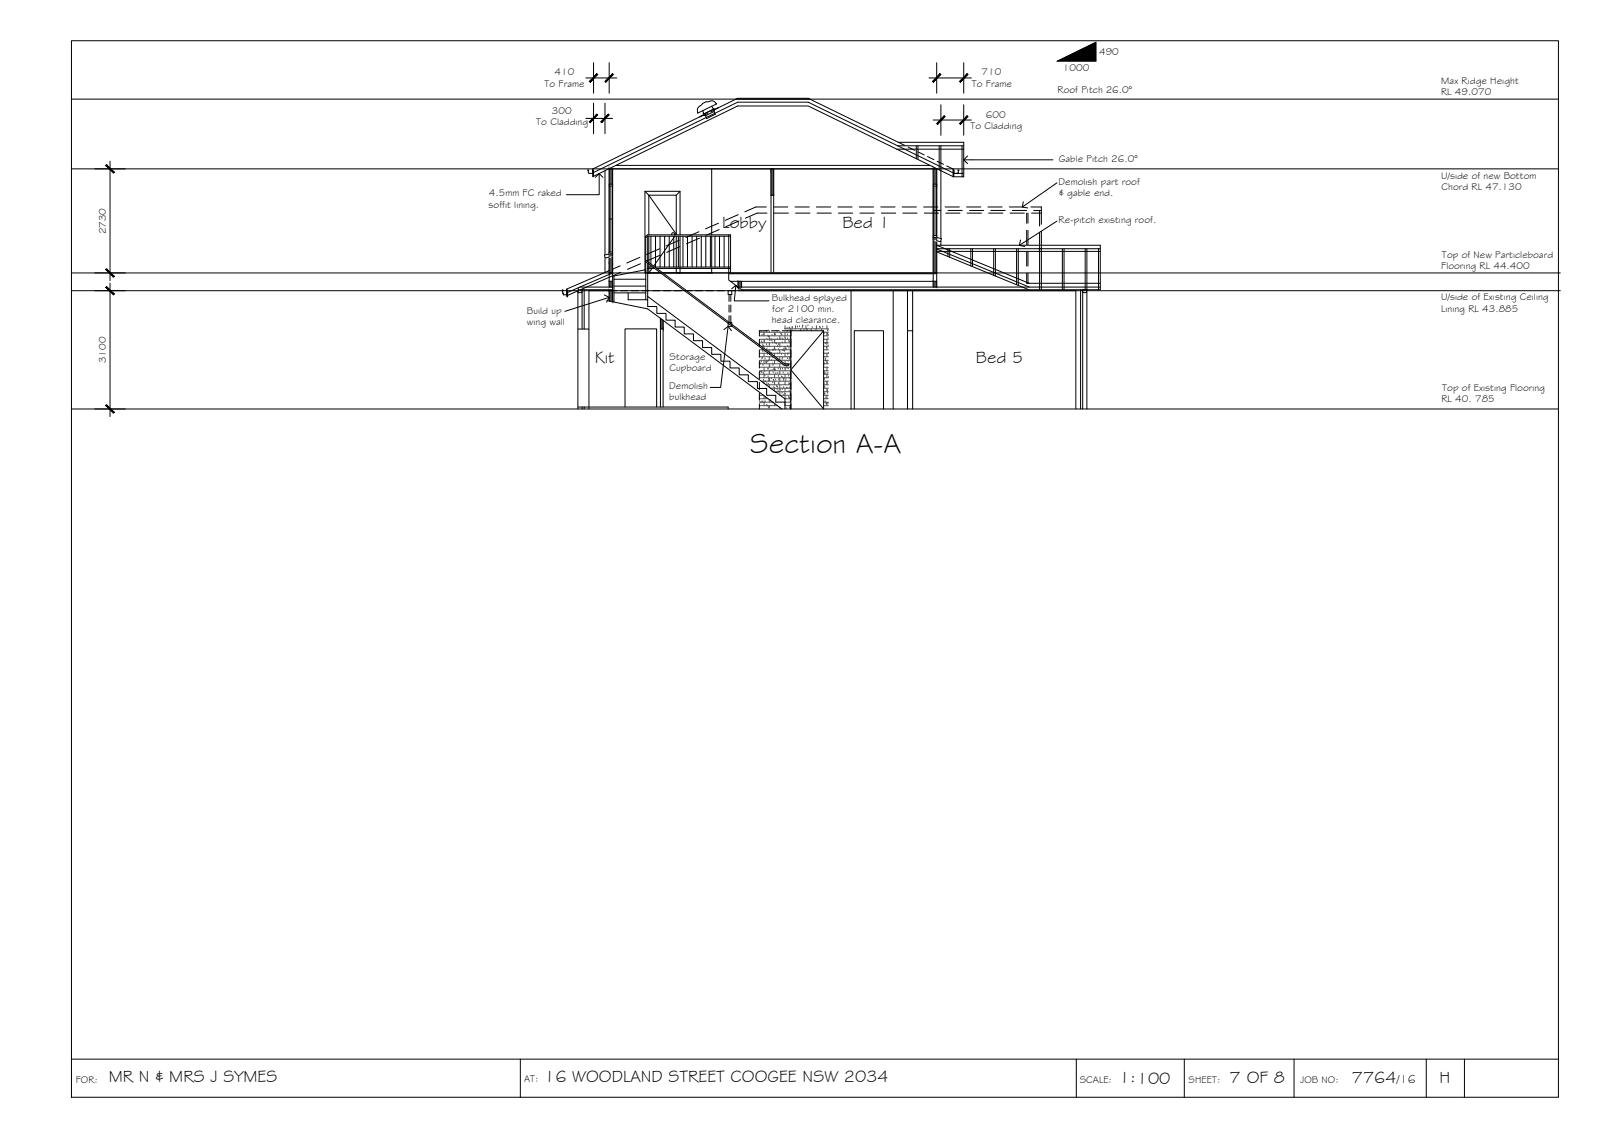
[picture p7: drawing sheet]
<svg xmlns="http://www.w3.org/2000/svg" width="420mm" height="297mm" viewBox="0 0 420 297" stroke-linecap="round" stroke-linejoin="round" font-family="sans-serif">
<!-- layer: MASK -->
<g fill="#fff" stroke="#fff" stroke-width=".26">
<path d="M169.9 61.9h.3v6.7z"/>
<path d="M169.9 69l.3 .2h-.3z"/>
<path d="M170.2 69.2l1 .8h-1z"/>
<path d="M245.7 62.3l1.2 .2h-1.2z"/>
<path d="M245.7 62.5h1.2l-1.2 .6z"/>
<path d="M158.5 66.9l1.3-.3v.3z"/>
<path d="M158.5 66.9h1.3v.5z"/>
<path d="M186.5 26.5h.3z"/>
<path d="M185.8 26.7h.1z"/>
<path d="M185.2 26.7h.3z"/>
<path d="M187.5 27.3l.1-.1z"/>
<path d="M183.9 27.7h.2z"/>
<path d="M183.8 27.7h.1z"/>
<path d="M183.7 27.8l.1-.1z"/>
<path d="M186.4 27.8h.1z"/>
<path d="M184.6 27.9h.2z"/>
<path d="M186.2 27.9h.1z"/>
<path d="M185.4 28.3l.2-.1z"/>
<path d="M185.3 28.4l.1-.1z"/>
<path d="M187 28.6h.3z"/>
<path d="M183 29.6h.2z"/>
<path d="M184.4 29.8h.3z"/>
<path d="M184.7 29.8h.4z"/>
<path d="M169.1 50.2l9.3 1v-1zM169.1 50.2l9.3 1h-9.3z"/>
<path d="M177.4 51.2l1 10.4v-10.4zM177.4 51.2l1 10.4h-1z"/>
<path d="M169.1 51.2l1.1 10.4v-10.4zM169.1 51.2l1.1 10.4h-1.1z"/>
<path d="M169.1 61.6l.3 .3 .4-.3zM169.1 61.6l.3 .3h-.3z"/>
<path d="M169.9 61.9v6.7h.3zM169.9 68.6h.3v.2z"/>
<path d="M177.4 61.9l1 8.1v-8.1zM177.4 61.9l1 8.1h-1z"/>
<path d="M169.9 69.2l.3 .8v-.8zM169.9 69.2l.3 .8h-.3z"/>
<path d="M177.4 70.4l1 1.2v-1.2zM177.4 70.4l1 1.2h-1z"/>
<path d="M169.9 70.4l.3 1.2v-1.2zM169.9 70.4l.3 1.2h-.3z"/>
<path d="M169.1 61.9l.3 9.7v-9.7zM169.1 61.9l.3 9.7h-.3z"/>
<path d="M170.2 51.2l7.2 10.4v-10.4zM170.2 51.2l7.2 10.4h-7.2z"/>
<path d="M170.2 61.9l7.2 6.9v-6.9zM170.2 61.9l7.2 6.9h-7.2z"/>
<path d="M170.2 68.8l7.2 1.2v-1.2zM170.2 68.8l7.2 1.2h-5.6z"/>
<path d="M172.3 70.4l5.1 1.2v-1.2zM172.3 70.4l5.1 1.2h-3.5z"/>
<path d="M170.2 70.4l3.1 1.2-1.6-1.2zM170.2 70.4l3.1 1.2h-3.1z"/>
<path d="M245.7 63.1l1.2-.6-.1 .6zM245.7 63.1l1 .3 .1-.3z"/>
<path d="M158.5 66.9l.2 .5h1.1zM158.7 67.4h1.1l-1.1 .3z"/>
<path d="M186.5 26.5h.5zM186.4 26.5h.6z"/>
<path d="M186.4 26.5h.7zM186.3 26.5h.8z"/>
<path d="M186.3 26.5h.9zM186.2 26.5h1z"/>
<path d="M186.2 26.5l1.1 .1zM186.1 26.6h1.2z"/>
<path d="M186.1 26.6h1.3zM186 26.6h1.4zM185.9 26.6h.2z"/>
<path d="M186 26.6l1.4 .1zM185.9 26.7h1.5z"/>
<path d="M185.8 26.7h.1zM185.8 26.7h.1z"/>
<path d="M185.8 26.7h.1zM185.5 26.7h.4z"/>
<path d="M185.9 26.7h1.6zM185.9 26.7h1.6z"/>
<path d="M185.2 26.7h.7zM185.1 26.7h.8z"/>
<path d="M185.9 26.7l1.6 .1zM185.9 26.7l1.6 .1z"/>
<path d="M185.1 26.7h.8zM185 26.8h.8z"/>
<path d="M185.8 26.8h1.7zM185.8 26.8h1.7z"/>
<path d="M185.8 26.8l1.8 .1zM185.8 26.8l1.8 .1z"/>
<path d="M185 26.8h.8zM184.9 26.9h.9z"/>
<path d="M185.8 26.9h1.8zM185.7 26.9h1.9z"/>
<path d="M184.9 26.9h.9zM184.7 26.9h1z"/>
<path d="M185.7 26.9l2 .1zM185.7 26.9l2 .1z"/>
<path d="M184.7 26.9h1zM184.7 27h1z"/>
<path d="M185.7 27h2zM185.7 27h2z"/>
<path d="M184.7 27h1zM184.6 27h1.1z"/>
<path d="M185.7 27h2zM185.7 27h2z"/>
<path d="M184.6 27h1.1zM184.5 27h1.2z"/>
<path d="M185.7 27l2.1 .1zM185.7 27l2.1 .1z"/>
<path d="M184.5 27h1.2zM184.3 27.1h1.3z"/>
<path d="M185.6 27.1h2.2zM185.6 27.1h2.2z"/>
<path d="M184.3 27.1h1.3zM184.3 27.1h1.3z"/>
<path d="M185.6 27.1h2.2zM185.6 27.1h2.2z"/>
<path d="M185.6 27.1h2.2zM185.6 27.1l2.1 .1z"/>
<path d="M184.3 27.1h1.3zM184.3 27.1l1.3 .1z"/>
<path d="M187.8 27.2h.1zM187.7 27.2h.2z"/>
<path d="M187.7 27.2h.2zM187.6 27.3h.2z"/>
<path d="M185.6 27.2h2.1zM185.6 27.2l1.9 .1z"/>
<path d="M184.2 27.2h1.4zM184.2 27.2l1.4 .1z"/>
<path d="M187.6 27.3h.2zM187.5 27.3h.2z"/>
<path d="M185.6 27.3h1.9zM185.6 27.3h1.8z"/>
<path d="M184.2 27.3h1.4zM184.2 27.3h1.4z"/>
<path d="M184.1 27.3l1.5 .1zM184.1 27.3l1.5 .1z"/>
<path d="M185.6 27.3l1.5 .2 .3-.2zM185.6 27.3l1.5 .2h-1.5z"/>
<path d="M184.1 27.4l1.5 .1zM184.1 27.4l1.5 .1h-1.6z"/>
<path d="M187 27.6l.5-.3zM186.9 27.6l.5-.3z"/>
<path d="M185.6 27.5h1.5zM185.4 27.6h1.5z"/>
<path d="M184 27.5h1.6zM183.9 27.6h1.5z"/>
<path d="M186.9 27.6l-.1 .1zM186.7 27.7l.2-.1z"/>
<path d="M185.4 27.6h1.5zM185.2 27.7h1.5z"/>
<path d="M183.9 27.6h1.5zM183.8 27.7h1.4z"/>
<path d="M185.2 27.7h1.5zM185.2 27.7h1.5z"/>
<path d="M184.1 27.7h1.1zM184.1 27.7h1.1z"/>
<path d="M183.8 27.7h.3zM183.8 27.7h.1z"/>
<path d="M185.2 27.7h1.5zM185.1 27.7h1.5z"/>
<path d="M184.1 27.7h1.1zM184.1 27.7h1z"/>
<path d="M183.9 27.7h.4zM183.8 27.7h.5z"/>
<path d="M183.8 27.7h.5zM183.8 27.7h.5z"/>
<path d="M185.1 27.7h1.5zM185.1 27.7h1.5z"/>
<path d="M184.3 27.7h.8zM184.3 27.7h.8z"/>
<path d="M185.1 27.7h1.5zM185 27.8h1.5z"/>
<path d="M184.3 27.7h.8zM184.3 27.7l.7 .1z"/>
<path d="M183.8 27.7l.6 .1zM183.7 27.8h.7z"/>
<path d="M185 27.8h1.5zM185 27.8h1.5z"/>
<path d="M183.7 27.8h.7zM183.6 27.8h.8z"/>
<path d="M184.4 27.8h.6zM184.4 27.8h.6z"/>
<path d="M185 27.8h1.5zM184.9 27.8h1.5z"/>
<path d="M184.4 27.8h.6zM184.4 27.8h.5z"/>
<path d="M183.6 27.8h1zM183.5 27.8h1.1z"/>
<path d="M186.7 27.8l1-.5zM186.5 27.8l1-.5z"/>
<path d="M184.9 27.8h1.5zM184.9 27.8h1.5z"/>
<path d="M184.6 27.8h.3zM184.6 27.8h.3z"/>
<path d="M186.5 27.8h.2zM186.4 27.9h.2z"/>
<path d="M184.9 27.8h1.5zM184.8 27.9h1.5z"/>
<path d="M184.6 27.8h.3zM184.6 27.8l.2 .1z"/>
<path d="M183.5 27.8l1.1 .1zM183.5 27.9h1.1z"/>
<path d="M184.8 27.9h1.5zM184.7 27.9h1.5z"/>
<path d="M183.5 27.9h1.2zM183.4 27.9h1.3z"/>
<path d="M186.6 27.9l.2 .1zM186.3 28l.3-.1 .2 .1z"/>
<path d="M186.4 27.9l-.1 .1 .3-.1zM186.1 28l.3-.1z"/>
<path d="M183.4 27.9h2.8zM183.3 28h2.7z"/>
<path d="M186.3 28l.6 .2-.1-.2zM186 28.2l.3-.2 .6 .2z"/>
<path d="M186.1 28l-.1 .2 .3-.2zM185.8 28.2l.3-.2z"/>
<path d="M185.8 28.2l.5-.3zM185.7 28.2l.5-.3z"/>
<path d="M183.3 28l2.4 .2 .3-.2zM183.3 28l2.4 .2h-2.6z"/>
<path d="M186 28.2h.9zM185.9 28.2h1z"/>
<path d="M185.8 28.2h.2zM185.7 28.2h.2z"/>
<path d="M183.1 28.2h2.6zM183.1 28.2h2.5z"/>
<path d="M185.9 28.2l1 .1zM185.8 28.3h1.1z"/>
<path d="M185.7 28.2h.2zM185.6 28.3h.2z"/>
<path d="M183.1 28.2h2.5zM183.1 28.2l2.3 .1z"/>
<path d="M185.8 28.3l1.2 .1zM185.7 28.4h1.3z"/>
<path d="M185.6 28.3h.2zM185.4 28.4h.3z"/>
<path d="M183.1 28.3h2.3zM183.1 28.3l2.2 .1z"/>
<path d="M183 28.4h2.3zM183 28.4h2.3z"/>
<path d="M185.7 28.4h1.3zM185.6 28.4h1.4z"/>
<path d="M185.6 28.4h1.5zM185.5 28.4h1.6z"/>
<path d="M185.5 28.4l1.6 .1zM185.4 28.5h1.7z"/>
<path d="M185.4 28.4h.3zM185.2 28.5l.2-.1z"/>
<path d="M185.4 28.5h1.8zM185.4 28.5h1.8z"/>
<path d="M185.2 28.5h.2zM185.2 28.5h.2z"/>
<path d="M185.4 28.5h1.8zM185.2 28.6h1.8z"/>
<path d="M185.2 28.5h.2zM185 28.6h.2z"/>
<path d="M187 28.6h.3zM187 28.6h.2z"/>
<path d="M185.2 28.6h1.8zM185.2 28.6h1.8z"/>
<path d="M185 28.6h.2zM185 28.6h.2z"/>
<path d="M183 28.4l1.8 .2 .5-.2zM183 28.4l1.8 .2h-1.8z"/>
<path d="M187.2 28.6l.2 .2zM186.9 28.8l.3-.2 .2 .2z"/>
<path d="M187 28.6l-.1 .2 .3-.2zM186.7 28.8l.3-.2z"/>
<path d="M185.2 28.6l1.5 .2 .3-.2zM184.8 28.8l.4-.2 1.5 .2z"/>
<path d="M184.9 28.6l-.1 .2 .4-.2zM184.6 28.8l.3-.2z"/>
<path d="M186.9 28.8h.5zM186.8 28.8h.4z"/>
<path d="M186.7 28.8h.2zM186.6 28.8h.2z"/>
<path d="M184.8 28.8h1.9zM184.7 28.8h1.9z"/>
<path d="M184.6 28.8h.2zM184.5 28.8h.2z"/>
<path d="M183 28.6l1.4 .2 .4-.2zM183 28.6l1.4 .2h-1.5z"/>
<path d="M186.8 28.8v.2l.4-.2zM186.3 29l.5-.2v.2z"/>
<path d="M186.3 29l.5-.2zM186.1 29l.5-.2z"/>
<path d="M184.7 28.8l1.4 .2 .5-.2zM184.3 29l.4-.2 1.4 .2z"/>
<path d="M184.3 29l.4-.2zM184 29l.5-.2z"/>
<path d="M184.3 29h1.8zM184.3 29h1.8z"/>
<path d="M184 29h.3zM184 29h.3z"/>
<path d="M182.9 28.8l1 .2 .5-.2zM182.9 28.8l1 .2h-1z"/>
<path d="M182.9 29l.6 .3 .4-.3zM182.9 29l.6 .3h-.5z"/>
<path d="M184.3 29l1 .4 .8-.4zM184.3 29l1 .4h-.8z"/>
<path d="M183 29.3l.1 .1 .4-.1zM183 29.3l.1 .1z"/>
<path d="M183.1 29.5l2.3-1.1zM183 29.5l2.3-1.1z"/>
<path d="M184.5 29.4h.8zM184.5 29.4l.6 .1z"/>
<path d="M183.2 29.5l1.1-.5zM183 29.5l1-.5z"/>
<path d="M183 29.5h.2zM183 29.6h.2z"/>
<path d="M184.5 29.5h.6zM184.5 29.5l.4 .1z"/>
<path d="M184.5 29.6h.4zM184.5 29.6l.3 .1z"/>
<path d="M184.8 29.8l1.5-.8zM184.6 29.8l1.5-.8z"/>
<path d="M184.5 29.7h.3zM184.5 29.7l.1 .1z"/>
<path d="M185.1 29.8l1.7-.8h-.5zM184.7 29.8l1.6-.8-1.2 .8z"/>
<path d="M184.6 29.8h.2zM184.4 29.8h.3z"/>
<path d="M184.5 29.9h.4zM184.5 29.9h.4l-.3 .2z"/>
</g>
<!-- layer: EXISTING -->
<g fill="none" stroke="#000" stroke-width=".26">
<path d="M188.5 58.5l-3.5 1.5M193.6 56.3l-3.4 1.5M193.8 57.9l-3.5 1.6M201 54.3h-2.8l-2.8 1.2M201.2 55.9h-2.6l-3.1 1.3M202.9 54.3h3.7M203 55.9h3.8M208.5 54.3h3.7M208.6 55.9h3.8M214.1 54.3h3.8M214.3 55.9h3.7M219.7 54.3h3.8"/>
<path d="M219.9 55.9h3.8M225.4 54.3h3.7M225.5 55.9h3.8M231 54.3h3.7M231.1 55.9h3.8M236.6 54.3h3.8M236.8 55.9h3.7M242.2 54.3h3.8M242.4 55.9h3.8M244.8 55.2h1.9M247.9 54.3h3.7M248 55.9h3.8"/>
<path d="M248.6 55.2h3.8M253.5 54.3h3.7M253.6 55.9h3.8M254.3 55.2h3.7M259.1 54.3h3.8M259.3 55.9h3.7M259.9 55.2h3.7M264.7 54.3h3.8M264.9 55.9h3.8M265.5 55.2h3.7M269.3 55.9v2.6M269.6 55.9v2.6"/>
<path d="M270.4 54.3h2.7v4.5M270.5 55.9h2.6M271.1 55.2h2M272.7 55.2v4.1M147.5 76.4l.1 .4M147.5 76.4h.1M147.6 76.9l.2 .4 .9-.1M147.6 76.8h.1M147.6 76.9h.1M147.8 76.2l-.3-.1 .1 .3M148.6 76.9v.1M148.7 76h.2v1.8h-.2z"/>
<path d="M148.7 76v1.4M151.6 76.3v30.9M151.6 76.7h.1M151.7 76h1v.7h-1zM151.7 76.2l-2.8 1.2M151.7 75.5v.5M152.1 75.3h8.6M153.2 76v10.3M159.8 72.7l-7.6 3.3M160.7 76h-8v10.3M160.7 71.6l-11.8 5.1M161.8 76.2h-7.3v31"/>
<path d="M162.7 69.7l-14.1 6.1 .1 .2M162.8 76.2h1.8M162.8 71.4l-3 1.3M165.6 76.2h1.9M167.8 67.5l-3.4 1.5M168 69.1l-3.5 1.5M168.4 76.2h1.9M171.2 76.2h1.9M173 65.2l-3.4 1.5M173.2 66.9l-3.5 1.5M174 76.2h1.9M176.8 76.2h1.9"/>
<path d="M178.1 63l-3.4 1.5M178.3 64.7l-3.4 1.5M179.6 76.2h1.9M182.4 76.2h1.9M183.3 60.8l-3.4 1.4M183.5 62.4l-3.5 1.5M185.3 76.2h1.8M188.1 76.2h1.9M188.6 60.2l-3.4 1.5M190.9 76.2h1.9M193.6 75.3h95M193.7 76.2h88.5v31"/>
<path d="M223.2 76.2v31M234.3 76.2v31M238 76.2v10.5M239.4 76.2v10.5M269.3 71.6v2.7h.6M269.3 60.4v3.7M269.3 66v3.8M269.6 60.4v3.7M269.6 66v3.8M269.6 71.6v2.7M272.4 65.2h16.2M272.4 65.9h16.2"/>
<path d="M272.7 61.1v14.9M273.1 64.3h15.5v11.7h-94.1M273.1 74.3h15.5M273.1 60.7v15.3M278.6 65.2v10.8M279.1 65.2v10.8M283.4 76v31.2M284 76h1v.7h-1zM284 76v31.2M284.6 65.2v10.8M285.1 65.2v42M288.1 65.2v10.8"/>
<path d="M151.6 86.3h2.9M199.2 89v1.9M199.2 91.8v1.9M199.2 94.6v1.9M199.2 97.4v1.9M201.4 86.7h-2.2v1.4M202.4 86.7h1.8M205.2 86.7h2.2v1.4M207.4 89v1.9M207.4 91.8v1.9M207.4 94.6v1.9M207.4 97.4v1.9"/>
<path d="M151.6 106.7h39.4v.5M152.7 106.7v.5M153.2 106.7v.5M163.9 106.7v-20.5h8.3v20.5M199.2 100.2v1.9M199.2 103.1v1.8M199.2 105.9v1.3M207.4 100.2v1.9M207.4 103.1v1.8M207.4 105.9v1.3M224.1 107.2v-20.5h7.6v20.5M238 107.2v-20.5h1.4v20.5"/>
</g>
<!-- layer: DOORS -->
<path d="M170.2 51.2l7.2 10.2-.2 .2M170.2 61.6v-10.4h7.2v10.4M170.2 61.9v9.7l.8-1.2M176.2 61.5a.39 .39 0 0 1 .3-.5 .39 .39 0 0 1 .4 .5M177 61.9l-5.6 7.9M177.4 61.9v9.7" fill="none" stroke="#000" stroke-width=".26"/>
<!-- layer: NEWWORK -->
<g fill="none" stroke="#000" stroke-width=".26">
<path d="M184.3 29l.3 1.2M184.3 27.1l-.2 .3a1.77 1.77 0 0 0-1.2 1.8l.1 .3M184.3 27.1l1.2-.4a1.78 1.78 0 0 1 2.2 .2l.2 .3-4.9 2.4v-.1M184.6 30.2l.4 .1M185.6 29.7l-1 .5M186.7 27.8l.7 1 1-.6-1 .6-.1-.2-2.8 1.3 .1 .2-1.1 .5 1.1-.5M187.3 29.2l.3 .8-2.2 1.1-.4-.8M187.3 29.2l.1-.3-1 .4M187.3 29.2l-2.3 1.1M187.3 28.6l-2.8 1.3M193 26h19.4M235.2 39.1h17.6"/>
<path d="M235.4 38.2h17.4M235.6 37.3l1.8 .9M238.2 38.6l1.7 .8M240.3 38.2v3.4M240.7 39.8l1.7 .8M240.8 38.2v3.6M246.3 38.2v6.3M246.8 38.2v6.6M252.3 38.2v8.1M154.4 44.6h-.3l.3 .8 1.1 .1v-1h.2v1.8h-.2l-.1-1.9 38.1-18.6h18.5l23.6 11.5h17.2v9h-2.6M155.7 46.2l37.8-18.4h18.5l38 18.5M155.7 45.2l37.8-18.4h18.5l38 18.5"/>
<path d="M159.8 44.2v31.1M159.8 44.3h85.9M160.7 44.3v27.3M161.5 43.4h82.4M169.1 50.2l1.1 1M178.4 50.2l-1 1M186.7 44.3v17.3M202.2 44.3v27.3M202.2 51.2h.7M202.9 44.3v27.3M243.3 41l1.6 .9M244.8 44.3v31"/>
<path d="M245.7 44.2v31.1M245.8 42.3l1.7 .8M248.3 43.5l1.7 .9v.1M250.2 44.5v1.8h-.2v-1.8h.2v1l1-.1 .3-.8h-.3M250.2 45.5h2.6M158.5 66.9l1.3-.3v.8l-1.1 .3zM159.8 71.6h.9M159.8 73.8h.9M159.8 71.8h.9M160.7 71.6v7.5l-.9-.2v-2.7M173.9 71.6h71.8M177.7 71.6h8.2"/>
<path d="M178.4 61.6v-11.4h-9.3v21.4h4.2M178.4 61.9v9.7h-8.2M186.7 61.9v8.1M186.7 70.4v1.2M191.1 71.6v1.8l3.8 2.8M191.1 71.8h54.6M191.6 73.8h54.1M193.6 73.8v1.5M194.5 73.8v1.5M245.7 62.3l1.2 .2-.2 .9-1-.3zM245.7 65.9h27.4M245.7 66l24.1 10"/>
<path d="M248.6 65.2v2M249.1 65.2v2.2M254.6 65.2v4.5M255.1 65.2v4.7M260.6 65.2v7M261.1 65.2v7.2M266.6 65.2v9.4M267.1 65.2v9.6M273.1 64.3h-27.4l24.2 10h3.2M273.1 65.2h-27.4l24.3 10.1M173.2 83.5v23.2M173.2 86.2h.7"/>
<path d="M173.9 84v22.7M207.4 107.2v-20.5h8.6v20.5"/>
</g>
<!-- layer: CEILING-FLOOR LINES -->
<path d="M18.7 26h390M18.7 44.3h390M18.7 76.2h390.5M18.7 71.6h390.5M18.7 107.2h390" fill="none" stroke="#000" stroke-width=".26"/>
<!-- layer: BORDER -->
<path d="M18.7 10.7h390v277h-390zM18.7 277.7h390M136.5 277.7v10M282.3 277.7v10M310.6 277.7v10M339.4 277.7v10M374.1 277.7v10M384.1 277.7v10" fill="none" stroke="#000" stroke-width=".26"/>
<!-- layer: HATCH -->
<g fill="none" stroke="#545454" stroke-width=".26">
<path d="M199.2 87.1h8.2M199.2 88h8.2M199.2 89h8.2M199.2 89.9h8.2M199.2 91.7h1.1M199.2 92.6h2.3M199.2 93.5h3.5M199.2 94.5h4.8M199.2 95.4h6M199.2 96.3h8.2M199.2 97.2h8.2M199.2 98.1h8.2"/>
<path d="M199.2 99h8.2M199.2 97.6h.1M199.5 95.4h.1M199.5 97.5h.1M199.6 87h.1M199.7 94.9h.1M199.7 90.8h7.7M199.7 99.9h7.7M199.7 89.6h.1M199.7 97.7h.1M199.8 97.5h.1M199.8 94.1h.1"/>
<path d="M199.8 88h.1M199.8 91.6h.1M199.9 89.9h.1M200 91.9h.1M200 93.8h.1M200.1 90.6h.1M200.1 95.8h.1M200.1 92.2h.1M200.2 97.8h.1M200.2 87.8h.1M200.2 99.7h.1M200.2 90.8h.1"/>
<path d="M200.3 98h.1M200.3 87.2h.1M200.4 87.1v.9M200.4 89v.9M200.4 90.8v.5M200.4 92.6v.9M200.4 94.5v.9M200.4 96.3v.9M200.4 98.1v.9M200.4 99.9v.6M200.5 89.5h.1M200.6 97.4h.1"/>
<path d="M200.6 98.5h.1M200.6 92.1h.1M200.7 94.2h.1M200.8 95h.1M200.9 91.7h6.5M201 86.8h.1M201 90.4h.1M201 94.7h.1M201 95.2h.1M201 87h.1M201.1 89h.1M201.1 91.6h.1"/>
<path d="M201.2 90.9h.1M201.3 92.9h.1M201.3 94.9h.1M201.4 88.1h.1M201.4 96.8h.1M201.5 98.8h.1M201.5 92h.1M201.5 86.8h.1M201.5 96.7h.1M201.5 99.9h.1M201.6 94.7h.1M201.6 88.3h.1"/>
<path d="M201.6 99.4h.1M201.8 86.7v.4M201.8 88v1M201.8 89.9v.9M201.8 91.7v.7M201.8 93.5v1M201.8 95.4v.9M201.8 97.2v.9M201.8 99v.9M201.8 99.6h.1M201.8 92.9h.1M201.9 89.3h.1"/>
<path d="M201.9 96h.1M202 97.2h.1M202.1 92.6h5.3M202.1 92.5h.1M202.2 89.1h.1M202.3 99.3h.1M202.3 92.7h.1M202.4 94.5h.1M202.4 89.3h.1M202.4 89.1h.1M202.5 87.9h.1M202.5 97.1h.1"/>
<path d="M202.6 89.9h.1M202.6 91.9h.1M202.6 95.4h.1M202.7 93.8h.1M202.7 95.8h.1M202.8 97.7h.1M202.8 91.9h.1M202.9 99.7h.1M202.9 96.9h.1M203 91.6h.1M203.1 97.1h.1M203.1 87.1v.9"/>
<path d="M203.1 89v.9M203.1 90.8v.9M203.1 92.6v.8M203.1 94.5v.9M203.1 96.3v.9M203.1 98.1v.9M203.1 99.9v1M203.2 89.2h.1M203.3 97h.1M203.3 93.5h4.1M203.4 91.8h.1M203.4 87.8h.1"/>
<path d="M203.4 99.7h.1M203.5 98h.1M203.5 90h.1M203.6 90.2h.1M203.8 94.4h.1M203.8 86.9h.1M203.9 88.9h.1M203.9 90.8h.1M204 92.8h.1M204 97.9h.1M204.1 94.8h.1M204.1 96.7h.1"/>
<path d="M204.2 90.3h.1M204.2 98.7h.1M204.2 91.7h.1M204.3 99.6h.1M204.5 91h.1M204.5 86.7v.4M204.5 88v1M204.5 89.9v.9M204.5 91.7v.9M204.5 93.5v.9M204.5 95.4v.9M204.5 97.2v.9"/>
<path d="M204.5 99v.9M204.6 94.5h2.8M204.6 89h.1M204.7 96.7h.1M204.7 96.9h.1M204.8 87.5h.1M204.9 87.7h.1M205 92.9h.1M205 98.8h.1M205.1 87.9h.1M205.1 94.2h.1M205.2 89.9h.1"/>
<path d="M205.2 88.9h.1M205.2 99h.1M205.2 91.9h.1M205.2 96.8h.1M205.3 93.8h.1M205.3 95.8h.1M205.4 89.1h.1M205.4 97.7h.1M205.5 99.7h.1M205.5 99.3h.1M205.5 91.9h.1M205.6 91.5h.1"/>
<path d="M205.6 99.4h.1M205.7 92.1h.1M205.7 86.2h11.6M205.8 95.4h1.6M205.8 88.5h.1M205.9 85.4v.8M205.9 87.1v.9M205.9 89v.9M205.9 90.8v.9M205.9 92.6v.9M205.9 94.5v.9M205.9 96.3v.9"/>
<path d="M205.9 98.1v.9M205.9 99.9v1M206 88.8h.1M206.1 96.7h.1M206.1 99.8h.1M206.1 91.4h.1M206.2 99.3h.1M206.2 91.6h.1M206.3 96.3h.1M206.4 86.1h.1M206.5 86.9h.1M206.5 96.5h.1"/>
<path d="M206.5 94h.1M206.5 87.8h.1M206.5 88.9h.1M206.6 90.8h.1M206.6 92.9h.1M206.6 98h.1M206.7 92.8h.1M206.7 94.7h.1M206.8 96.7h.1M206.8 98.6h.1M206.8 89.4h.1M206.9 91.3h.1"/>
<path d="M207 86h.1M207 99.2h.1M207 94.2h.1M207 93.9h.1M207 89.6h.1M207.1 86h.1M207.3 86.2v.9M207.3 88v1M207.3 89.9v.9M207.3 91.7v.9M207.3 93.5v1M207.3 95.4v.9"/>
<path d="M207.3 97.2v.9M207.3 99v.9M207.3 90.3h.1M207.4 88.6h.1M207.4 97.3h.1M207.7 86.5h.1M207.8 85.9h.1M208.6 85.4v.8M209.2 85.8h.1M209.7 85.7h.1M210 86.2v.5M210.4 85.8h.1"/>
<path d="M210.5 85.6h.1M210.5 85.4h.1M210.9 86.5h.1M211.4 85.4v.8M211.5 86.4h.1M211.7 86.5h.1M211.9 85.4h.1M212.8 86.2v.5M213 85.9h.1M214 86.5h.1M214.1 85.4v.8M214.9 85.8h.1"/>
<path d="M215.1 86h.1M215.5 86.2v.5M215.8 85.8h.1M216 87.1h1.3M216 88h1.3M216 89h1.3M216 89.9h1.3M216 90.8h1.3M216 91.7h1.3M216 92.6h1.3M216 93.5h1.3M216 94.5h1.3"/>
<path d="M216 95.4h1.3M216 96.3h1.3M216 97.2h1.3M216 98.1h1.3M216 99h1.3M216 99.9h1.3M216 93.6h.1M216.1 92.7h.1M216.1 95.6h.1M216.1 87.5h.1M216.1 98h.1M216.2 97.5h.1"/>
<path d="M216.2 95.3h.1M216.2 99.5h.1M216.2 98.1h.1M216.5 94.6h.1M216.5 90.1h.1M216.5 94.1h.1M216.6 97.9h.1M216.7 94.8h.1M216.8 91.2h.1M216.8 90.3h.1M216.9 85.4v.8M216.9 87.1v.9"/>
<path d="M216.9 89v.9M216.9 90.8v.9M216.9 92.6v.9M216.9 94.5v.9M216.9 96.3v.9M216.9 98.1v.9M216.9 99.9v1M216.9 87.4h.1M217 95.2h.1M217 90h.1M217 87.7h.1M217.1 86.8h.1"/>
<path d="M217.1 97.9h.1M217.1 88.7h.1M217.2 90.7h.1M217.2 86.5h.1M217.2 87.9h.1M217.3 92.7h.1M217.3 99h.1M199.2 104.6h.1M199.2 103.6h1M199.2 104.5h2.3M199.2 105.4h3.5M199.2 106.4h4.7"/>
<path d="M199.3 105.5h.1M199.6 105.6h.1M199.8 105.4h.1M200.1 105.4h.1M200.2 100.1h.1M200.4 103.8v.7M200.4 105.4v1M200.4 105.6h.1M200.7 105.3h.1M200.7 100h.1M200.8 104.4h.1M200.9 100.9h6.5"/>
<path d="M201.1 106.3h.1M201.1 100.5h.1M201.3 106.5h.1M201.5 100.7h.1M201.6 106.9h.1M201.7 106.6h.1M201.8 100.9v.6M201.8 104.8v.6M201.8 106.4v.8M202 105.1h.1M202.1 101.8h5.3M202.7 100.4h.1"/>
<path d="M202.8 105.6h.1M202.9 101.6h.1M203.1 101.8h.1M203.1 101.8v.7M203.1 105.8v.6M203.4 102.7h4M203.7 101.3h.1M203.8 102.2h.1M203.9 101.5h.1M204.2 100.6h.1M204.3 100.5h.1M204.3 102.6h.1"/>
<path d="M204.4 102.2h.1M204.5 100.9v.9M204.5 102.7v.9M204.5 106.8v.4M204.6 103.6h2.8M204.8 102.3h.1M205.1 103.1h.1M205.2 102.1h.1M205.5 101.7h.1M205.6 103.6h.1M205.8 103.2h.1M205.8 104.5h1.6"/>
<path d="M205.9 101.8v.9M205.9 103.6v.9M205.9 105.6h.1M206 103.4h.1M206.1 104.6h.1M206.3 107.2h.1M206.3 101.8h.1M206.6 101.9h.1M206.8 104.2h.1M206.9 100.6h.1M207 102.5h.1M207 104.5h.1"/>
<path d="M207.1 107.1h.1M207.1 100.7h.1M207.1 106.5h.1M207.1 101.8h.1M207.1 104.3h.1M207.3 100.9h.1M207.3 100.9v.9M207.3 102.7v.9M207.3 104.5v.9M207.3 106.4v.8M207.4 105.4h-1.5v1h1.5M216 100.9h1.3"/>
<path d="M216 101.8h1.3M216 102.7h1.3M216 103.6h1.3M216 104.5h1.3M216 105.4h1.3M216 106.4h1.3M216.1 100.6h.1M216.1 101.6h.1M216.2 103.2h.1M216.3 101.4h.1M216.4 103.4h.1M216.4 105.3h.1"/>
<path d="M216.6 104.3h.1M216.6 105.8h.1M216.7 105.9h.1M216.9 101.8v.9M216.9 103.6v.9M216.9 105.4v1M216.9 106h.1M216.9 100.5h.1M217 102.5h.1M217.1 103.1h.1M217.2 105.7h.1"/>
</g>
<g fill="#545454" stroke="#545454" stroke-width=".26">
<path d="M159.8 76.2h.9v2.7z"/>
<path d="M159.8 69h.9v1.6z"/>
<path d="M159.8 71h.9v.6z"/>
<path d="M173.2 83.5l.7 .5h-.7z"/>
<path d="M159.8 73.8l.9 1.5v-1.5zM159.8 73.8l.9 1.5h-.9z"/>
<path d="M159.8 76.2v2.7h.9zM159.8 78.9h.9v.2z"/>
<path d="M244.8 73.8l.9 1.5v-1.5zM244.8 73.8l.9 1.5h-.9z"/>
<path d="M193.6 73.8l.9 1.5v-1.5zM193.6 73.8l.9 1.5h-.9z"/>
<path d="M159.8 66.6l.9 2.4v-2.4zM159.8 66.6l.9 2.4h-.9z"/>
<path d="M159.8 69v1.6h.9zM159.8 70.6h.9l-.9 .4zM159.8 71h.9v-.4z"/>
<path d="M159.8 71.6h.9zM159.8 71l.9 .6h-.9z"/>
<path d="M244.8 62.3l.9 9.3v-9.3zM244.8 62.3l.9 9.3h-.9z"/>
<path d="M173.2 84l.7 2.2v-2.2zM173.2 84l.7 2.2h-.7z"/>
<path d="M159.8 44.3l.9 4v-4zM159.8 44.3l.9 4h-.9z"/>
<path d="M244.8 44.3l.9 4v-4zM244.8 44.3l.9 4h-.9z"/>
<path d="M202.2 44.3l.7 6.9v-6.9zM202.2 44.3l.7 6.9h-.7z"/>
</g>
<!-- layer: STAIRS -->
<g fill="none" stroke="#000" stroke-width=".26">
<path d="M160.7 79.1l9.2 1.9 35.2 26.2M160.7 72.4h.3M161 76.8h8.4M161 72.4v6.8M161 75h8.4M161 73.2h8.4M164.7 76.8v1.8h5.2v1.8h2.4v1.8h2.4v1.7h2.4v1.8h2.4v1.8h2.4v1.8h2.4v1.8h2.4v1.8h2.4v1.8h2.4v1.8h2.4v1.8h2.4v1.7h2.4v1.8h2.4v1.8h2.4v1.8h2.4M169.4 68.2l36.5 27.2h1v.4h-1.2l-36.3-27.2M169.4 71.6v-.9l-8.4 1.7M169.9 70.4h1.8M169.9 70h1.3M169.9 77.7l36 26.9v2.6"/>
<path d="M169.9 61.9v6.7M169.9 69v9.6M169.9 61.9h21.7M169.9 61.9l-.5 .4M170.7 61.9v7.3M170.7 69.7v.3M171.8 70h19.8M171.9 61.9v8.1M172.3 70.4h19.3M173.1 61.9v8.1M174.3 61.9v8.1M175.5 61.9v8.1"/>
<path d="M176.7 61.9v8.1M177.9 61.9v8.1M179.1 61.9v8.1M180.3 61.9v8.1M181.5 61.9v8.1M182.7 61.9v8.1M183.9 61.9v8.1M185.1 61.9v8.1M186.3 61.9v8.1M187.5 61.9v8.1M188.7 61.9v8.1M189.9 61.9v8.1"/>
<path d="M191.1 61.6v10M191.6 71.6v-10h-21.8l-.4 .3v16.7"/>
</g>
<!-- layer: 0.13 -->
<path d="M191 76.2v1h.9v-1M191.2 77.2v1.8M191.2 80v1.8M191.7 77.2v1.8M191.7 80v1.8M191 84.6h.9v1h-.9zM191.2 82.8v1.8M191.7 82.8v1.8M216 86.7l-8.6 10.3 8.6 10.2" fill="none" stroke="#000" stroke-width=".26"/>
<!-- layer: 0 -->
<g fill="none" stroke="#000" stroke-width=".26">
<path d="M156.2 46.5l.9-1 1 1M157.1 45.5v5.5h-8.5M252.8 41.9h23.3M253.8 40.9l-1 1 1 1M268.4 52.9l-.3 1.4 1.4 .2M277.2 47.9l-9.1 6.4M277.2 58l-9.9 6.3M158.5 77.3l1.3 .7-.7 1.2M159.8 78l-11.6 3.6M191.9 75.7l1.1-.9 .9 1.1M193 74.8l-.4 4.1h9.1M267.7 62.9l-.4 1.4 1.4 .3"/>
<path d="M189.9 86.4l1.1-.8 .8 1.1M191 85.6l-2 16h-2.7"/>
</g>
<!-- layer: INSULCLAD -->
<path d="M158.7 44.8v26.6M246.8 44.8v19.5" fill="none" stroke="#000" stroke-width=".26"/>
<!-- layer: WINDOWS -->
<path d="M159.8 48.3h.9v18.3h-.9zM159.8 48.8h.9M159.8 57.4h.9M160.2 48.8v17.3M244.8 48.3h.9v14h-.9zM244.8 48.8h.9M245.2 48.8v13M159.8 66.1h.9M244.8 61.8h.9" fill="none" stroke="#000" stroke-width=".26"/>
<!-- layer: DIMENSION -->
<g fill="none" stroke="#000" stroke-width=".26">
<path d="M155.7 16.4v8M159.8 16.4v8M245.7 16.4v8M252.8 16.4v8M153.7 20.4h8.1M153.7 31h7M155.7 27v8M158.7 27v8M243.7 20.4h11.1M244.8 31.5h10M246.8 27.5v8M252.8 27.5v8"/>
<path d="M24.9 44.3h8M28.9 42.3v31.3M24.9 76.2h8M24.9 71.6h8M28.9 74.2v35M24.9 107.2h8"/>
</g>
<!-- layer: 0 -->
<g fill="#000" stroke="#000" stroke-width=".26">
<path d="M156.6 19.3l-1.8 2.2 2-1.9zM156.6 19.3l-1.8 2.2-.2-.2z"/>
<path d="M246.6 19.3l-1.8 2.2 2-1.9zM246.6 19.3l-1.8 2.2-.2-.2z"/>
<path d="M156.6 29.9l-1.8 2.2 2-2zM156.6 29.9l-1.8 2.2-.2-.2z"/>
<path d="M157.6 31.9l.2 .2 1.8-2.2zM159.6 29.9l.2 .2-2 2z"/>
<path d="M158.7 21.3l.2 .2 1.8-2.2zM160.7 19.3l.2 .3-2 1.9z"/>
<path d="M247.7 30.4l-1.8 2.2 2-2zM247.7 30.4l-1.8 2.2-.2-.2z"/>
<path d="M251.7 21.3l.2 .2 1.8-2.2zM253.7 19.3l.2 .3-2 1.9z"/>
<path d="M251.7 32.4l.2 .2 1.8-2.2zM253.7 30.4l.2 .2-2 2z"/>
<path d="M27.8 43.4l1.9 2 .3-.2zM28 43.2l2 2-2.2-1.8z"/>
<path d="M28 70.5l-.2 .2 2.2 1.8zM27.8 70.7l2.2 1.8-.3 .2z"/>
<path d="M27.8 75.3l1.9 2 .3-.2zM28 75.1l2 2-2.2-1.8z"/>
<path d="M28 106.1l-.2 .2 2.2 1.8zM27.8 106.3l2.2 1.8-.3 .2z"/>
</g>
<!-- layer: TEXT -->
<path d="M277.4 16l10-4.9v4.9z" fill="#000" stroke="#000" stroke-width=".26"/>
<path d="M277.4 16l10-4.9v4.9z" fill="none" stroke="#000" stroke-width=".26"/>
<text font-size="7.5" x="196.8" y="118.8">Section A-A</text>
<g font-size="4.5">
<text x="189.4" y="59.8">Lobby</text>
<text x="221" y="59.8">Bed 1</text>
<text x="156" y="95.1">Kit</text>
<text x="256" y="95.1">Bed 5</text>
<text x="28.5" y="283.8">MR N &amp; MRS J SYMES</text>
<text x="142.7" y="283.7">16 WOODLAND STREET COOGEE NSW 2034</text>
<text x="293.5" y="284">1:100</text>
<text x="322.4" y="284">7 OF 8</text>
<text x="354.5" y="283.9">7764</text>
<text x="377.5" y="283.8">H</text>
</g>
<text font-size="3.2" x="366.4" y="283.9">/16</text>
<g font-size="2.6">
<text x="288.3" y="14.4">490</text>
<text x="142.8" y="22.7">To Frame</text>
<text x="145.4" y="19.8">410</text>
<text x="254.9" y="22.7">To Frame</text>
<text x="257.5" y="19.8">710</text>
<text x="278.8" y="18.6">1000</text>
<text x="378" y="22">Max Ridge Height</text>
<text x="144.8" y="29.9">300</text>
<text x="277.4" y="24.4">Roof Pitch 26.0°</text>
<text x="378" y="25">RL 49.070</text>
<text x="140.7" y="32.9">To Cladding</text>
<text x="254.5" y="33.9">To Cladding</text>
<text x="258.6" y="30.9">600</text>
<text x="277.7" y="42.5">Gable Pitch 26.0°</text>
<text x="378" y="46.9">U/side of new Bottom</text>
<text x="128.2" y="51.5">4.5mm FC raked</text>
<text x="277.7" y="48.6">Demolish part roof</text>
<text x="277.8" y="51.5">&amp; gable end.</text>
<text x="378.1" y="49.8">Chord RL 47.130</text>
<text x="128.2" y="54.4">soffit lining.</text>
<text x="277.7" y="58.5">Re-pitch existing roof.</text>
<text x="27.7" y="61.5" transform="rotate(-90 27.7 61.5)">2730</text>
<text x="378" y="70.6">Flooring RL 44.400</text>
<text x="378.2" y="67.7">Top of New Particleboard</text>
<text x="138.2" y="82.2">Build up</text>
<text x="202.5" y="78.9">Bulkhead splayed</text>
<text x="202.6" y="81.8">for 2100 min.</text>
<text x="378" y="78.8">U/side of Existing Ceiling</text>
<text x="378" y="81.7">Lining RL 43.885</text>
<text x="138.2" y="85.1">wing wall</text>
<text x="202.4" y="84.7">head clearance.</text>
<text x="27.8" y="95.2" transform="rotate(-90 27.8 95.2)">3100</text>
<text x="175.6" y="94.5">Storage</text>
<text x="175.5" y="102">Demolish</text>
<text x="175.6" y="97.4">Cupboard</text>
<text x="175.5" y="104.9">bulkhead</text>
<text x="378" y="105.5">RL 40. 785</text>
<text x="378.3" y="102.6">Top of Existing Flooring</text>
<text x="19.9" y="283.9">FOR:</text>
<text x="137.5" y="283.7">AT:</text>
<text x="283.2" y="284">SCALE:</text>
<text x="311.7" y="284">SHEET:</text>
<text x="341" y="284">JOB NO:</text>
</g>
</svg>
